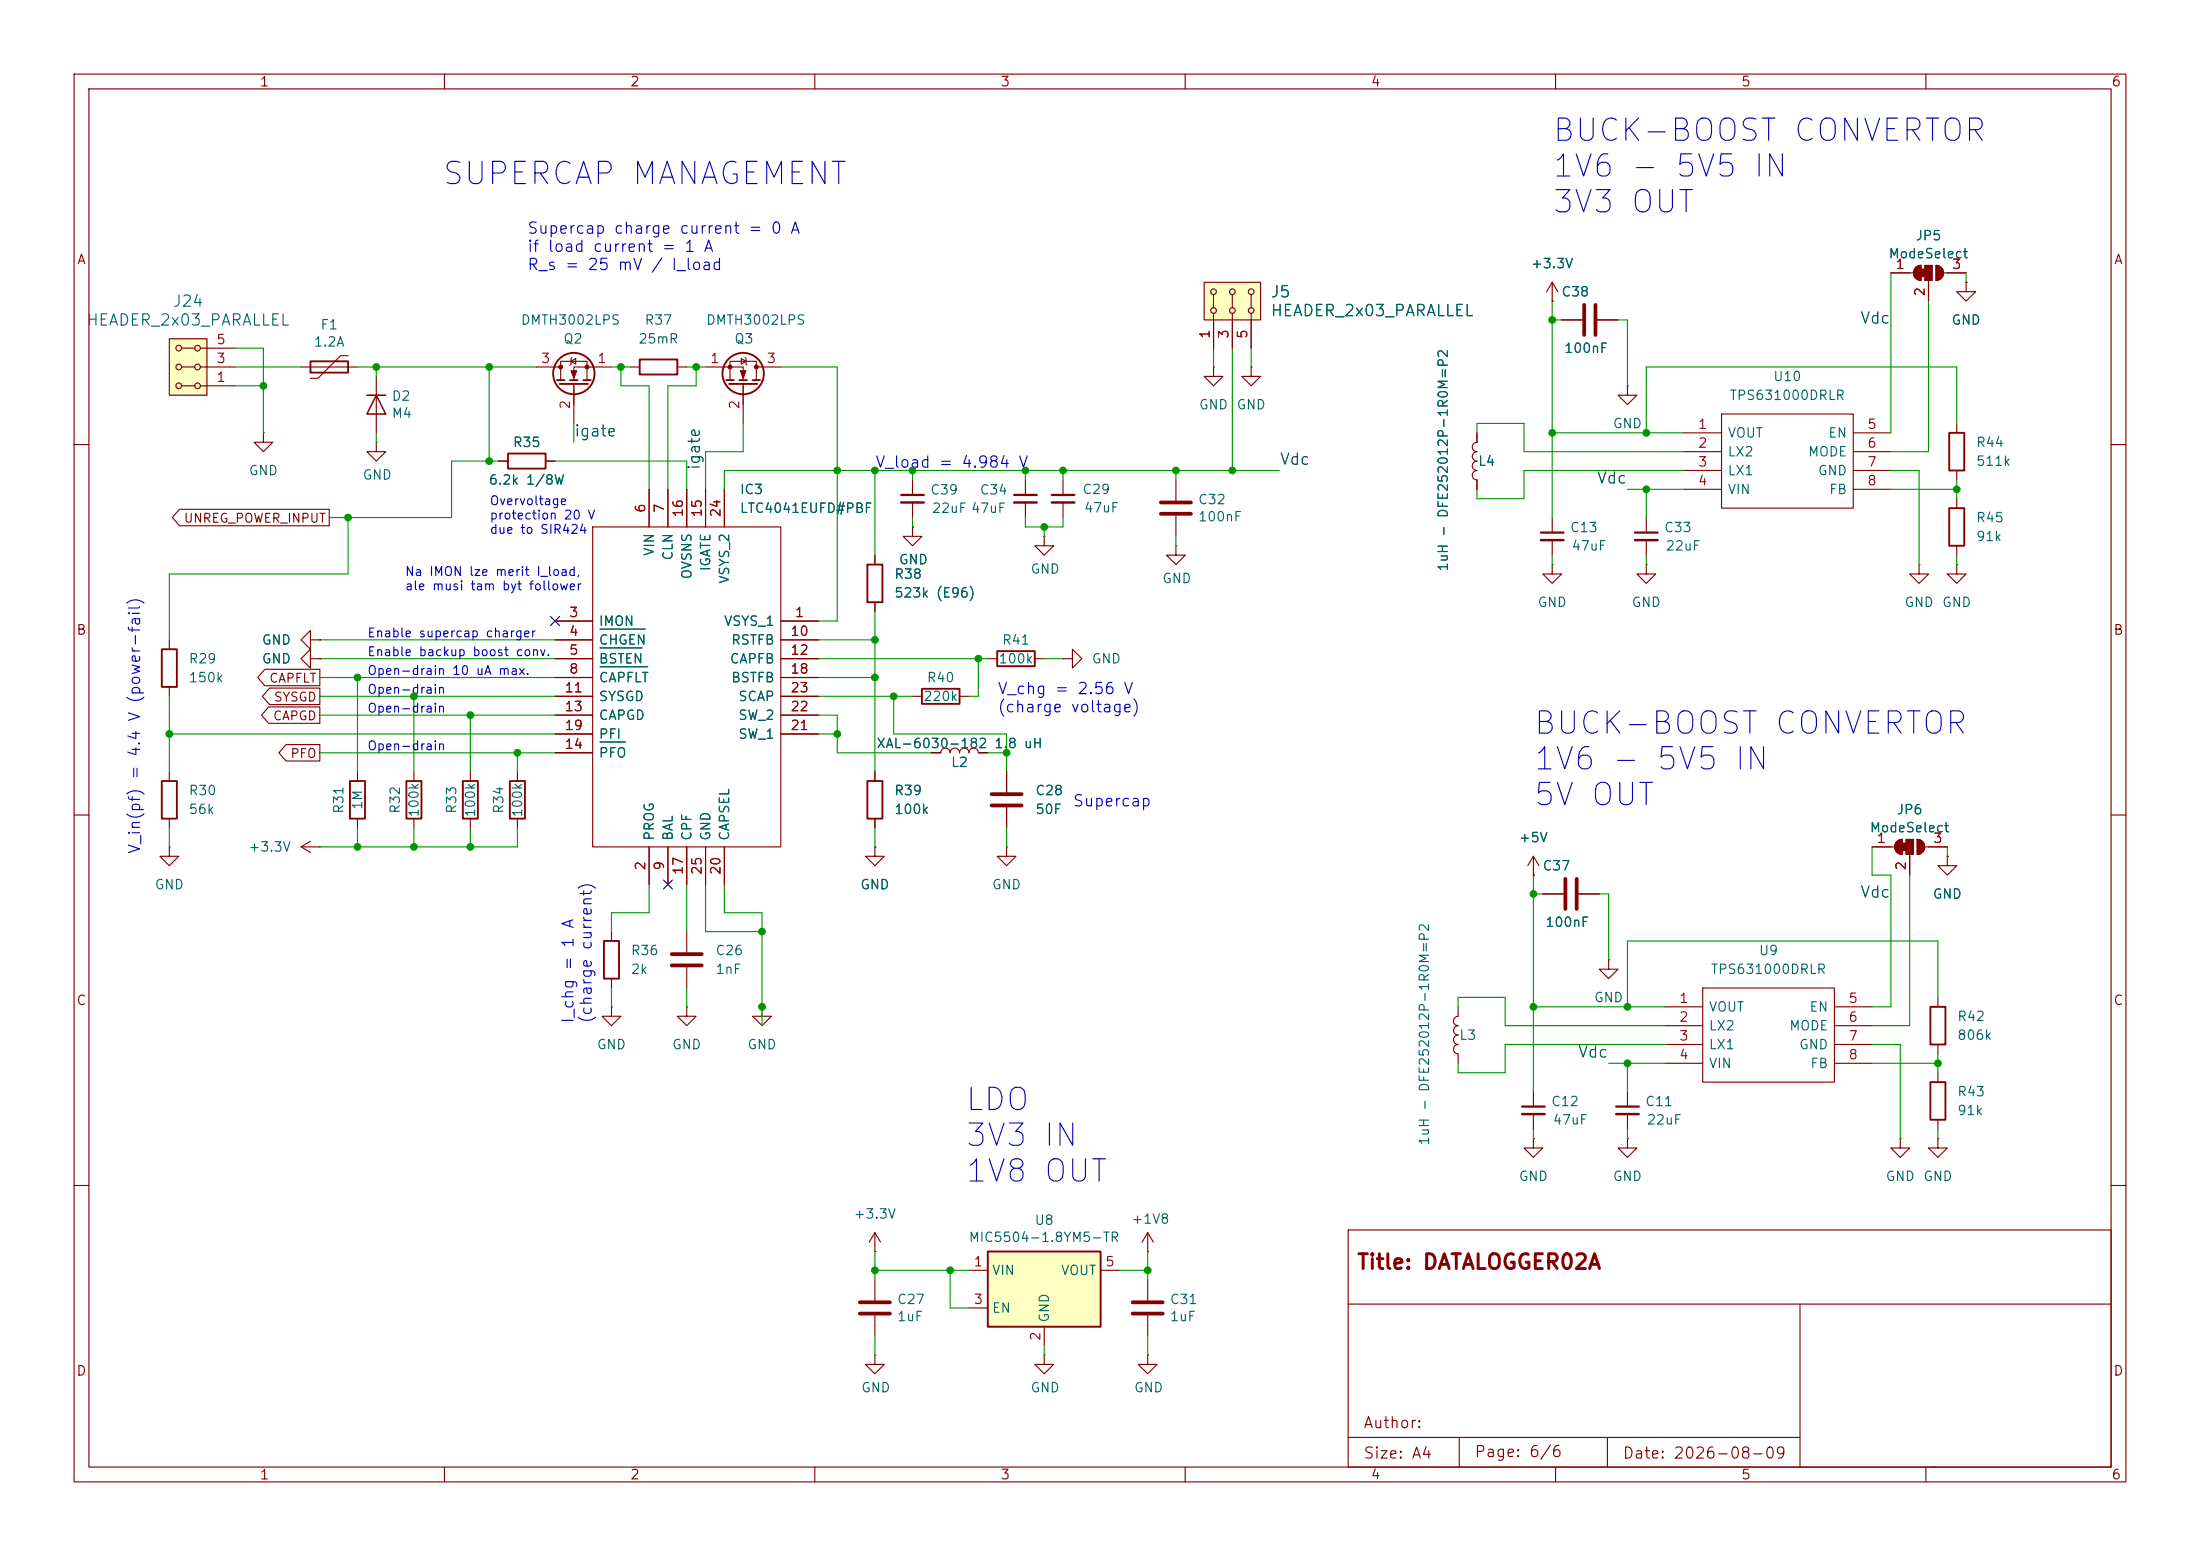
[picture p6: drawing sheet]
<svg xmlns="http://www.w3.org/2000/svg" width="297mm" height="210mm" viewBox="0 0 297 210" stroke-linecap="round" stroke-linejoin="round" font-family="sans-serif">
<g fill="none" stroke="#840000" stroke-width=".15">
<path d="M10 10h277v190h-277zM12 12h273v186h-273zM60 10v2M110 10v2M160 10v2M210 10v2M260 10v2M255.3 36.8h3M258.6 36.1l.4-.2 .3-.1v2a1.02 1.02 0 0 1-.9-.6 1.02 1.02 0 0 1 .2-1.1zM260.3 37.8v2.8M261.4 35.8a1.02 1.02 0 0 1 1 1 1.02 1.02 0 0 1-1 1zM262.4 36.8h3"/>
<path d="M265.4 38.1v1.3h1.3l-1.3 1.2-1.2-1.2h1.2M265.4 38.1h.1M163.8 49.5v1.3h1.3l-1.3 1.3-1.2-1.3h1.2M163.8 49.5h.1M168.9 49.5v1.3h1.3l-1.3 1.3-1.3-1.3h1.3M168.9 49.5h.1M227.3 58.4h5.1M232.4 55.9h17.8v12.7h-17.8zM250.2 58.4h5.1M264.2 57.2v1.2M10 60h2M118.1 74.9v1.3"/>
<path d="M123.2 71.1v1.3h1.3l-1.3 1.3-1.3-1.3h1.3M123.2 71.1h.1M123.2 64.8v2M123.2 67.8v2.1M141 72.4v1.3h1.2l-1.2 1.2-1.3-1.2h1.3M141 72.4h.1M158.7 73.7v1.2h1.3l-1.3 1.3-1.2-1.3h1.2M158.7 73.7h.1M158.7 64.8v2.8M158.7 69.6v2.8M222.2 69.9v2M222.2 72.9v2"/>
<path d="M227.3 61h5.1M227.3 63.5h5.1M227.3 66h5.1M250.2 61h5.1M250.2 63.5h5.1M250.2 66h5.1M259.1 76.2v1.3h1.2l-1.2 1.2-1.3-1.2h1.3M259.1 76.2h.1M264.2 76.2v1.3h1.2l-1.2 1.2-1.3-1.2h1.3M264.2 76.2h.1M264.2 63.5v1.3M264.2 67.3v1.3"/>
<path d="M264.2 73.7v1.2M285 60h2M118.1 81.3v1.3M133.3 88.9h1.3M139.7 88.9h1.3M143.5 88.9h1.3v-1.3l1.2 1.3-1.2 1.3v-1.3M143.5 88.9h.1M10 110h2M207 118.1h.1M207 115.6v2.5M207 115.6l-.8 1.2M207 115.6l.8 1.2"/>
<path d="M252.7 114.3h3.1M256.1 113.6l.3-.3h.4v2a1.02 1.02 0 0 1-.9-.6 1.02 1.02 0 0 1 .2-1.1zM257.8 115.3v2.8M258.8 113.3a1.02 1.02 0 0 1 1 1 1.02 1.02 0 0 1-1 1zM259.8 114.3h3.1M262.9 115.6v1.2h1.3l-1.3 1.3-1.3-1.3h1.3M262.9 115.6h.1M285 110h2M208.3 120.7h2.8M213.1 120.7h2.8M217.2 129.5v1.3h1.2l-1.2 1.3-1.3-1.3h1.3M217.2 129.5h.1"/>
<path d="M224.8 135.9h5.1M224.8 138.4h5.1M229.9 133.4h17.7v12.7h-17.7zM247.6 135.9h5.1M247.6 138.4h5.1M261.6 134.6v1.3M207 153.7v1.2h1.3l-1.3 1.3-1.3-1.3h1.3M207 153.7h.1M207 147.3v2.1M207 150.4v2M219.7 153.7v1.2h1.3l-1.3 1.3-1.3-1.3h1.3M219.7 153.7h.1"/>
<path d="M219.7 147.3v2.1M219.7 150.4v2M224.8 141h5.1M224.8 143.5h5.1M247.6 141h5.1M247.6 143.5h5.1M256.5 153.7v1.2h1.3l-1.3 1.3-1.2-1.3h1.2M256.5 153.7h.1M261.6 153.7v1.2h1.3l-1.3 1.3-1.3-1.3h1.3M261.6 153.7h.1M261.6 141v1.2M261.6 144.8v1.3"/>
<path d="M261.6 151.1v1.3M10 160h2M182 166h103v32h-103zM182 176h103M243 176v22M285 160h2M60 198v2M110 198v2M160 198v2M182 194h61M197 194v4M210 198v2"/>
<path d="M217 194v4M260 198v2M261 198h.1"/>
</g>
<path d="M121.7 66.8h3M220.7 71.9h3.1M205.5 149.4h3M218.2 149.4h3" fill="none" stroke="#840000" stroke-width=".3"/>
<path d="M121.7 67.8h3M220.7 72.9h3.1M205.5 150.4h3M218.2 150.4h3" fill="none" stroke="#840000" stroke-width=".33"/>
<path d="M263.1 58.4h2.1v5.1h-2.1zM117.1 76.2h2v5.1h-2zM263.1 68.6h2.1v5.1h-2.1zM134.6 87.9h5.1v2h-5.1zM260.6 135.9h2v5.1h-2zM260.6 146.1h2v5h-2z" fill="none" stroke="#840000" stroke-width=".25"/>
<path d="M156.7 67.8h4.1M156.7 69.3h4.1M211.3 118.6v4.1M212.9 118.6v4.1" fill="none" stroke="#840000" stroke-width=".51"/>
<g fill="#840000" stroke="#840000" stroke-width=".15">
<path d="M259.3 36.3h.5v1h-.5z"/>
<path d="M258.6 36.1l.4-.2 .3-.1v2a1.02 1.02 0 0 1-.9-.6 1.02 1.02 0 0 1 .2-1.1z"/>
<path d="M259.8 35.8h1.1v2h-1.1z"/>
<path d="M261.4 35.8a1.02 1.02 0 0 1 1 1 1.02 1.02 0 0 1-1 1z"/>
<path d="M256.8 113.8h.5v1h-.5z"/>
<path d="M256.1 113.6l.3-.3h.4v2a1.02 1.02 0 0 1-.9-.6 1.02 1.02 0 0 1 .2-1.1z"/>
<path d="M257.3 113.3h1v2h-1z"/>
<path d="M258.8 113.3a1.02 1.02 0 0 1 1 1 1.02 1.02 0 0 1-1 1z"/>
</g>
<path d="M162.6 38.1h7.6v5.1h-7.6z" fill="#ffffc2"/>
<g fill="none" stroke="#840000" stroke-width=".15">
<path d="M162.6 38.1h7.6v5.1h-7.6zM163.8 39.8v1.7M166.4 39.8v1.7M168.9 39.8v1.7M85.1 49.5h1.3M91.4 49.5h1.3M163.8 42.3v4.7M166.4 42.3v4.7M168.9 42.3v4.7"/>
<circle cx="163.8" cy="39.4" r=".38"/>
<circle cx="166.4" cy="39.4" r=".38"/>
<circle cx="168.9" cy="39.4" r=".38"/>
<circle cx="163.8" cy="41.9" r=".38"/>
<circle cx="166.4" cy="41.9" r=".38"/>
<circle cx="168.9" cy="41.9" r=".38"/>
</g>
<path d="M86.4 48.5h5v2h-5z" fill="none" stroke="#840000" stroke-width=".25"/>
<path d="M22.9 45.7h5v7.6h-5z" fill="#ffffc2"/>
<g fill="none" stroke="#840000" stroke-width=".15">
<path d="M209.5 38.1l-.7 1.3M209.5 38.1l.8 1.3M209.5 38.1v2.5M22.9 45.7h5v7.6h-5zM24.5 52.1h1.8M24.5 49.5h1.8M24.5 47h1.8M27.1 52.1h4.6M27.1 49.5h4.6M27.1 47h4.6M35.6 58.4v1.3h1.2l-1.2 1.3-1.3-1.3h1.3M35.6 58.4h.1"/>
<path d="M40.6 49.5h7.7M47 48h-1l-3.1 3.1h-1M50.8 59.7v1.3h1.3l-1.3 1.2-1.3-1.2h1.3M50.8 59.7h.1M50.8 50.8v7.6M72.4 49.5h3.3M75.7 51.3v-2.5h3.5v2.5M77.1 48.8l.6-.4v.7zM77.2 48.3l-.1 .1v.7l-.1 .2M77.5 51.8v5.4M82.5 49.5h-5v1.8M95.2 49.5h5.1v1.8"/>
<path d="M98.6 51.3v-2.5h3.5v2.5M100.1 48.4l.6 .4-.6 .3zM100.3 51.8v5.4M100.6 48.3l.1 .1v.7l.1 .2M102.1 49.5h3.3M199.4 58.4v1.3a.63 .63 0 0 0-.6 .6 .63 .63 0 0 0 .6 .7M209.5 40.6h.1M210.8 43.2h2.8M215.6 43.2h2.8M219.7 52.1v1.2h1.3l-1.3 1.3-1.3-1.3h1.3M219.7 52.1h.1M67.3 62.2h1.3"/>
<path d="M73.7 62.2h1.2M80 71.1h25.4v43.2h-25.4zM87.6 66v5.1M90.2 66v5.1M92.7 66v5.1M95.2 66v5.1M97.8 66v5.1M138.4 64.8v2M138.4 67.8v2.1M143.5 64.8v2M143.5 67.8v2.1M199.4 63.5a.63 .63 0 0 0-.6 .6 .63 .63 0 0 0 .6 .7v1.2"/>
<path d="M199.4 61a.64 .64 0 0 0-.6 .6 .64 .64 0 0 0 .6 .6 .63 .63 0 0 0-.6 .7 .63 .63 0 0 0 .6 .6M22.9 86.4v1.2M22.9 92.7v1.3M41.9 88.9v-1.3l-1.3 1.3 1.3 1.3v-1.3h1.3M41.9 86.4v-1.3l-1.3 1.3 1.3 1.2v-1.2h1.3M43.2 88.9h.1M43.2 86.4h.1M74.9 83.8h5.1M74.9 86.4h5.1M74.9 88.9h5.1M74.9 91.4h5.1M74.9 94h5.1"/>
<path d="M74.9 96.5h5.1M74.9 99.1h5.1M105.4 83.8h5.1M105.4 86.4h5.1M105.4 88.9h5.1M105.4 91.4h5.1M105.4 94h5.1M105.4 96.5h5.1M105.4 99.1h5.1M123.2 94h1.3M129.5 94h1.3M22.9 114.3v1.3h1.2l-1.2 1.2-1.3-1.2h1.3"/>
<path d="M22.9 114.3h.1M22.9 104.1v1.3M22.9 110.5v1.3M40.6 114.3l1.3 .8M40.6 114.3h2.6M41.9 113.5l-1.3 .8M43.2 114.3h.1M48.3 104.1v1.3M48.3 110.5v1.3M55.9 104.1v1.3M55.9 110.5v1.3M63.5 104.1v1.3"/>
<path d="M63.5 110.5v1.3M69.8 104.1v1.3M69.8 110.5v1.3M74.9 101.6h5.1M87.6 114.3v5.1M90.2 114.3v5.1M92.7 114.3v5.1M95.2 114.3v5.1M97.8 114.3v5.1M118.1 114.3v1.3h1.3l-1.3 1.2-1.3-1.2h1.3M118.1 114.3h.1M118.1 104.1v1.3"/>
<path d="M118.1 110.5v1.3M125.7 101.6h1.3a.64 .64 0 0 1 .6-.6 .64 .64 0 0 1 .7 .6 .64 .64 0 0 1 .6-.6 .64 .64 0 0 1 .6 .6 .64 .64 0 0 1 .7-.6 .64 .64 0 0 1 .6 .6 .64 .64 0 0 1 .6-.6 .64 .64 0 0 1 .7 .6h1.2M135.9 114.3v1.3h1.3l-1.3 1.2-1.3-1.2h1.3M135.9 114.3h.1M135.9 104.1v2.8M135.9 109v2.8M82.5 135.9v1.3h1.3l-1.3 1.2-1.2-1.2h1.2M82.5 135.9h.1M82.5 125.7v1.3M82.5 132.1v1.3M92.7 135.9v1.3h1.3l-1.3 1.2-1.3-1.2h1.3M92.7 135.9h.1"/>
<path d="M92.7 125.7v2.8M92.7 130.6v2.8M102.9 135.9v1.3h1.2l-1.2 1.2-1.3-1.2h1.3M102.9 135.9h.1M118.1 168.9h.1M118.1 166.4v2.5M118.1 172.7v2.8M118.1 177.5v2.8M118.1 166.4l-.8 1.2M118.1 166.4l.8 1.2M154.9 168.9h.1M154.9 166.4v2.5"/>
<path d="M154.9 172.7v2.8M154.9 177.5v2.8M154.9 166.4l-.7 1.2M154.9 166.4l.8 1.2M118.1 182.9v1.3h1.3l-1.3 1.2-1.3-1.2h1.3M118.1 182.9h.1M154.9 182.9v1.3h1.3l-1.3 1.2-1.2-1.2h1.2M154.9 182.9h.1"/>
<circle cx="24.1" cy="52.1" r=".38"/>
<circle cx="24.1" cy="49.5" r=".38"/>
<circle cx="24.1" cy="47" r=".38"/>
<circle cx="26.7" cy="47" r=".38"/>
<circle cx="26.7" cy="52.1" r=".38"/>
<circle cx="26.7" cy="49.5" r=".38"/>
</g>
<path d="M49.5 53.3h2.6M50.8 53.3l1.3 2.6h-2.6z" fill="none" stroke="#840000" stroke-width=".2"/>
<g fill="none" stroke="#840000" stroke-width=".25">
<path d="M41.9 48.8h5.1v1.5h-5.1zM75.2 51.3h1M75.6 51.8h3.8M77 51.3h1M78.7 51.3h1.1M98 51.3h1.1M98.4 51.8h3.8M99.8 51.3h1M101.6 51.3h1M68.6 61.2h5.1v2h-5.1zM21.8 87.6h2.1v5.1h-2.1zM124.5 93h5v2h-5z"/>
<path d="M21.8 105.4h2.1v5.1h-2.1zM47.2 105.4h2.1v5.1h-2.1zM54.9 105.4h2v5.1h-2zM62.5 105.4h2v5.1h-2zM68.8 105.4h2.1v5.1h-2.1zM117.1 105.4h2v5.1h-2zM81.5 127h2.1v5.1h-2.1z"/>
<circle cx="77.5" cy="50.4" r="2.79"/>
<circle cx="100.3" cy="50.4" r="2.79"/>
</g>
<path d="M81 84.9h6.1M81 87.5h5.7M81 90h6.5M81 100.2h3.4" fill="none" stroke="#006464" stroke-width=".15"/>
<path d="M213.9 41.1v4.1M215.4 41.1v4.1M133.9 107.2h4M133.9 108.7h4M90.7 128.8h4M90.7 130.3h4M116.1 175.8h4M116.1 177.3h4M152.9 175.8h4.1M152.9 177.3h4.1" fill="none" stroke="#840000" stroke-width=".51"/>
<g fill="#840000" stroke="#840000" stroke-width=".15">
<path d="M77.1 50h.8l-.4 1.1z"/>
<path d="M99.9 50h.8l-.4 1.1z"/>
<circle cx="75.7" cy="49.5" r=".25"/>
<circle cx="79.2" cy="49.5" r=".25"/>
<circle cx="102.1" cy="49.5" r=".25"/>
<circle cx="98.6" cy="49.5" r=".25"/>
</g>
<path d="M136.9 66.8h3.1M142 66.8h3" fill="none" stroke="#840000" stroke-width=".3"/>
<path d="M136.9 67.8h3.1M142 67.8h3" fill="none" stroke="#840000" stroke-width=".33"/>
<path d="M133.3 168.9h15.3v10.2h-15.3z" fill="#ffffc2"/>
<path d="M133.3 168.9h15.3v10.2h-15.3z" fill="none" stroke="#840000" stroke-width=".25"/>
<g fill="none" stroke="#840000" stroke-width=".15">
<path d="M255.3 36.8h2.5M260.3 38.1v2.5M262.9 36.8h2.5M265.4 38.1h.1M163.8 43.2v3.8M166.4 43.2v3.8M168.9 43.2v3.8M199.4 58.4v1.3M209.5 40.6h.1M210.8 43.2h2.8M215.6 43.2h2.8M24.2 68.7h20.2v2.3h-20.2l-.9-1.1z"/>
<path d="M67.3 62.2h1.3M73.7 62.2h1.2M87.6 66v5.1M90.2 66v5.1M92.7 66v5.1M95.2 66v5.1M97.8 66v5.1M118.1 74.9v1.3M123.2 71.1h.1M199.4 64.8v1.2M209.5 76.2v1.3h1.3l-1.3 1.2-1.2-1.2h1.2M209.5 76.2h.1"/>
<path d="M209.5 69.9v2M209.5 72.9v2M222.2 76.2v1.3h1.3l-1.3 1.2-1.2-1.2h1.2M222.2 76.2h.1M35.8 90.3h7.4v2.3h-7.4l-1-1.2zM36.3 95.4h6.9v2.2h-6.9l-1-1.1zM36.4 92.9h6.8v2.2h-6.8l-1-1.1zM43.2 86.4h.1M43.2 88.9h.1M74.9 83.8h5.1M74.9 86.4h5.1M74.9 88.9h5.1"/>
<path d="M74.9 91.4h5.1M74.9 94h5.1M74.9 96.5h5.1M74.9 99.1h5.1M105.4 83.8h5.1M105.4 86.4h5.1M105.4 88.9h5.1M105.4 91.4h5.1M105.4 94h5.1M105.4 96.5h5.1M105.4 99.1h5.1M118.1 81.3v1.3"/>
<path d="M38.6 100.5h4.6v2.2h-4.6l-.9-1.1zM74.9 101.6h5.1M87.6 114.3v5.1M90.2 114.3v5.1M92.7 114.3v5.1M95.2 114.3v5.1M97.8 114.3v5.1M118.1 114.3h.1M118.1 104.1v1.3M118.1 110.5v1.3M125.7 101.6h1.3M132.1 101.6h1.2"/>
<path d="M135.9 104.1v2.8M135.9 109v2.8M207 118.1h.1M252.7 114.3h2.6M257.8 115.6v2.5M260.3 114.3h2.6M262.9 115.6h.1M196.8 139.7a.64 .64 0 0 0-.6 .6 .64 .64 0 0 0 .6 .7 .63 .63 0 0 0-.6 .6 .63 .63 0 0 0 .6 .6v1.3M196.8 135.9v1.3a.64 .64 0 0 0-.6 .6 .64 .64 0 0 0 .6 .6 .63 .63 0 0 0-.6 .7 .63 .63 0 0 0 .6 .6M208.3 120.7h2.8M213.1 120.7h2.8M130.8 171.5h2.5"/>
<path d="M130.8 176.5h2.5M141 179.1v2.5M148.6 171.5h2.5M141 182.9v1.3h1.2l-1.2 1.2-1.3-1.2h1.3M141 182.9h.1"/>
</g>
<path d="M208 71.9h3.1" fill="none" stroke="#840000" stroke-width=".3"/>
<path d="M208 72.9h3.1" fill="none" stroke="#840000" stroke-width=".33"/>
<g fill="none" stroke="#009600" stroke-width=".15">
<path d="M255.3 36.8v21.6M265.4 36.8v1.3M31.7 49.5h8.9M31.7 52.1h3.9M31.7 47h3.9v11.4M48.3 49.5h24.1M50.8 49.5v1.3M50.8 58.4v1.3M66 49.5v12.7M77.5 57.2v2.5M82.5 49.5h2.6M83.8 49.5v2.6h3.8v13.9"/>
<path d="M92.7 49.5h2.5M94 49.5v2.6h-3.8v13.9M100.3 57.2v3.8h-5.1v5M105.4 49.5h7.6v34.3h-2.5M163.8 47v2.5M166.4 47v16.5M168.9 47v2.5M199.4 58.4v-1.2h6.3v3.8h21.6M209.5 58.4h17.8M209.5 40.6v29.3M209.5 43.2h1.3M218.4 43.2h1.3v8.9"/>
<path d="M260.3 40.6v20.4h-5M264.2 57.2v-7.7h-42v8.9M47 69.9v7.6h-24.1v8.9M67.3 62.2h-6.3v7.7h-16.6M74.9 62.2h17.8v3.8M118.1 63.5v11.4M123.2 63.5v1.3M123.2 69.9v1.2M138.4 69.9v1.2h5.1v-1.2M138.4 63.5v1.3M141 71.1v1.3M143.5 63.5v1.3"/>
<path d="M158.7 63.5v1.3M158.7 72.4v1.3M172.7 63.5h-74.9v2.5M209.5 74.9v1.3M219.7 66h7.6M222.2 66v3.9M222.2 74.9v1.3M227.3 63.5h-21.6v3.8h-6.3v-1.3M255.3 63.5h3.8v12.7M255.3 66h8.9M264.2 64.8v2.5M264.2 74.9v1.3"/>
<path d="M22.9 94v10.1M22.9 99.1h52M43.2 96.5h31.7M43.2 94h31.7M43.2 91.4h31.7M43.2 86.4h31.7M43.2 88.9h31.7M48.3 91.4v12.7M55.9 94v10.1M63.5 96.5v7.6M110.5 96.5h2.5v5.1h12.7M110.5 94h12.7"/>
<path d="M110.5 91.4h7.6M110.5 99.1h2.5M110.5 86.4h7.6M110.5 88.9h22.8M118.1 82.6v21.5M120.6 94v5.1h15.3v5M132.1 88.9v5.1h-1.3M141 88.9h2.5M22.9 111.8v2.5M43.2 101.6h31.7M48.3 111.8v2.5M55.9 111.8v2.5"/>
<path d="M63.5 111.8v2.5M69.8 111.8v2.5h-26.6M69.8 101.6v2.5M87.6 119.4v3.8h-5.1v2.5M92.7 119.4v6.3M95.2 119.4v6.3h7.7M97.8 119.4v3.8h5.1v15.2M118.1 111.8v2.5M133.3 101.6h2.6M135.9 111.8v2.5M207 118.1v29.2M252.7 114.3v3.8h2.6v17.8h-2.6"/>
<path d="M257.8 118.1v20.3h-5.1M262.9 114.3v1.3M82.5 133.4v2.5M92.7 133.4v2.5M196.8 135.9v-1.3h6.4v3.8h21.6M207 135.9h17.8M207 120.7h1.3M215.9 120.7h1.3v8.8M261.6 134.6v-7.6h-41.9v8.9M207 152.4v1.3M217.2 143.5h7.6M219.7 143.5v3.8"/>
<path d="M219.7 152.4v1.3M224.8 141h-21.6v3.8h-6.4v-1.3M252.7 141h3.8v12.7M252.7 143.5h8.9M261.6 142.2v2.6M261.6 152.4v1.3M118.1 168.9v3.8M118.1 171.5h12.7M128.3 171.5v5h2.5M151.1 171.5h3.8M154.9 168.9v3.8M118.1 180.3v2.6"/>
<path d="M141 181.6v1.3M154.9 180.3v2.6"/>
</g>
<path d="M74.3 83.2l1.2 1.2M75.5 83.2l-1.2 1.2M89.6 118.8l1.2 1.2M90.8 118.8l-1.2 1.2" fill="none" stroke="#000084" stroke-width=".15"/>
<path d="M81 84.9h6.1M81 87.5h5.7M81 90h6.5M81 100.2h3.4" fill="none" stroke="#006464" stroke-width=".15"/>
<g fill="#009600" stroke="#009600" stroke-width=".14">
<circle cx="222.2" cy="66" r=".46"/>
<circle cx="209.5" cy="58.4" r=".46"/>
<circle cx="222.2" cy="58.4" r=".46"/>
<circle cx="207" cy="135.9" r=".46"/>
<circle cx="128.3" cy="171.5" r=".46"/>
<circle cx="118.1" cy="171.5" r=".46"/>
<circle cx="154.9" cy="171.5" r=".46"/>
<circle cx="138.4" cy="63.5" r=".46"/>
<circle cx="143.5" cy="63.5" r=".46"/>
<circle cx="166.4" cy="63.5" r=".46"/>
<circle cx="158.7" cy="63.5" r=".46"/>
<circle cx="141" cy="71.1" r=".46"/>
<circle cx="261.6" cy="143.5" r=".46"/>
<circle cx="209.5" cy="43.2" r=".46"/>
<circle cx="264.2" cy="66" r=".46"/>
<circle cx="219.7" cy="143.5" r=".46"/>
<circle cx="219.7" cy="135.9" r=".46"/>
<circle cx="207" cy="120.7" r=".46"/>
<circle cx="118.1" cy="63.5" r=".46"/>
<circle cx="118.1" cy="86.4" r=".46"/>
<circle cx="132.1" cy="88.9" r=".46"/>
<circle cx="120.6" cy="94" r=".46"/>
<circle cx="118.1" cy="91.4" r=".46"/>
<circle cx="135.9" cy="101.6" r=".46"/>
<circle cx="22.9" cy="99.1" r=".46"/>
<circle cx="55.9" cy="114.3" r=".46"/>
<circle cx="55.9" cy="94" r=".46"/>
<circle cx="48.3" cy="91.4" r=".46"/>
<circle cx="48.3" cy="114.3" r=".46"/>
<circle cx="63.5" cy="96.5" r=".46"/>
<circle cx="66" cy="49.5" r=".46"/>
<circle cx="94" cy="49.5" r=".46"/>
<circle cx="113" cy="63.5" r=".46"/>
<circle cx="123.2" cy="63.5" r=".46"/>
<circle cx="83.8" cy="49.5" r=".46"/>
<circle cx="63.5" cy="114.3" r=".46"/>
<circle cx="102.9" cy="125.7" r=".46"/>
<circle cx="113" cy="99.1" r=".46"/>
<circle cx="69.8" cy="101.6" r=".46"/>
<circle cx="102.9" cy="135.9" r=".46"/>
<circle cx="47" cy="69.9" r=".46"/>
<circle cx="50.8" cy="49.5" r=".46"/>
<circle cx="66" cy="62.2" r=".46"/>
<circle cx="35.6" cy="52.1" r=".46"/>
</g>
<g font-size="3" fill="#0000c2">
<text x="209.4" y="19.8">BUCK-BOOST CONVERTOR</text>
<text x="59.5" y="25.7">SUPERCAP MANAGEMENT</text>
<text x="209.4" y="24.7">1V6 - 5V5 IN</text>
<text x="209.4" y="29.5">3V3 OUT</text>
<text x="206.8" y="99.9">BUCK-BOOST CONVERTOR</text>
<text x="206.8" y="104.7">1V6 - 5V5 IN</text>
<text x="206.8" y="109.5">5V OUT</text>
<text x="130.1" y="150.7">LDO</text>
<text x="130.1" y="155.5">3V3 IN</text>
<text x="130.1" y="160.3">1V8 OUT</text>
</g>
<text font-size="2" fill="#840000" x="183.1" y="171.8">Title: DATALOGGER02A</text>
<g font-size="1.5" fill="#0000c2">
<text x="71.1" y="31.9">Supercap charge current = 0 A</text>
<text x="71.1" y="34.4">if load current = 1 A</text>
<text x="71.1" y="36.8">R_s = 25 mV / I_load</text>
<text x="118.1" y="63.5">V_load = 4.984 V</text>
<text x="134.6" y="94.1">V_chg = 2.56 V</text>
<text x="134.6" y="96.5">(charge voltage)</text>
<text x="144.7" y="109.2">Supercap</text>
<text x="19.3" y="115.4" transform="rotate(-90 19.3 115.4)">V_in(pf) = 4.4 V (power-fail)</text>
<text x="77.8" y="138.2" transform="rotate(-90 77.8 138.2)">I_chg = 1 A</text>
<text x="80.3" y="138.2" transform="rotate(-90 80.3 138.2)">(charge current)</text>
</g>
<g font-size="1.5" fill="#006464">
<text x="23.2" y="41.8">J24</text>
<text x="171.4" y="40.5">J5</text>
<text x="11.6" y="44.3">HEADER_2x03_PARALLEL</text>
<text x="171.4" y="43.1">HEADER_2x03_PARALLEL</text>
</g>
<g font-size="1.5" fill="#0f0f0f">
<text x="251" y="44.1">Vdc</text>
<text x="77.4" y="59.3">igate</text>
<text x="94.9" y="63.6" transform="rotate(-90 94.9 63.6)">igate</text>
<text x="172.7" y="63.1">Vdc</text>
<text x="215.5" y="65.7">Vdc</text>
<text x="251" y="121.5">Vdc</text>
<text x="212.9" y="143.1">Vdc</text>
</g>
<g font-size="1.5" fill="#840000">
<text x="184" y="193.1">Author:</text>
<text x="184" y="197.2">Size: A4</text>
<text x="199" y="197">Page: 6/6</text>
<text x="219" y="197.2">Date: 2026-08-09</text>
</g>
<g font-size="1.3" fill="#840000">
<text x="35" y="12">1</text>
<text x="85" y="12">2</text>
<text x="135" y="12">3</text>
<text x="185" y="12">4</text>
<text x="235" y="12">5</text>
<text x="285" y="12">6</text>
<text x="10.3" y="36">A</text>
<text x="285.3" y="36">A</text>
<text x="10.2" y="86">B</text>
<text x="285.2" y="86">B</text>
<text x="10.2" y="136">C</text>
<text x="285.2" y="136">C</text>
<text x="10.2" y="186">D</text>
<text x="285.2" y="186">D</text>
<text x="35" y="200">1</text>
<text x="85" y="200">2</text>
<text x="135" y="200">3</text>
<text x="185" y="200">4</text>
<text x="235" y="200">5</text>
<text x="285" y="200">6</text>
</g>
<g font-size="1.3" fill="#006464">
<text x="254.9" y="35.2">ModeSelect</text>
<text x="258.5" y="32.8">JP5</text>
<text x="206.6" y="36.5">+3.3V</text>
<text x="210.7" y="40.3">C38</text>
<text x="42.3" y="47.1">1.2A</text>
<text x="43.2" y="44.8">F1</text>
<text x="70.2" y="44.1">DMTH3002LPS</text>
<text x="76" y="46.7">Q2</text>
<text x="86.1" y="46.7">25mR</text>
<text x="86.9" y="44.1">R37</text>
<text x="95.2" y="44.1">DMTH3002LPS</text>
<text x="99" y="46.7">Q3</text>
<text x="211.1" y="48">100nF</text>
<text x="263.4" y="44.1">GND</text>
<text x="239.3" y="51.8">U10</text>
<text x="52.8" y="54.4">D2</text>
<text x="52.8" y="56.7">M4</text>
<text x="161.8" y="55.6">GND</text>
<text x="166.8" y="55.6">GND</text>
<text x="217.6" y="58.1">GND</text>
<text x="233.1" y="59.4">VOUT</text>
<text x="233.4" y="54.3">TPS631000DRLR</text>
<text x="246.7" y="59.4">EN</text>
<text x="33.5" y="64.5">GND</text>
<text x="48.9" y="65">GND</text>
<text x="65.9" y="65.7">6.2k 1/8W</text>
<text x="69.1" y="60.7">R35</text>
<text x="199.5" y="63.2">L4</text>
<text x="233.1" y="61.9">LX2</text>
<text x="233.1" y="64.5">LX1</text>
<text x="244" y="61.9">MODE</text>
<text x="245.3" y="64.5">GND</text>
<text x="266.7" y="60.7">R44</text>
<text x="266.7" y="63.2">511k</text>
<text x="99.8" y="67">IC3</text>
<text x="99.8" y="69.5">LTC4041EUFD#PBF</text>
<text x="125.5" y="67.1">C39</text>
<text x="125.7" y="69.5">22uF 47uF</text>
<text x="132.2" y="67.1">C34</text>
<text x="146" y="67">C29</text>
<text x="146.3" y="69.5">47uF</text>
<text x="161.7" y="68.4">C32</text>
<text x="161.7" y="70.7">100nF</text>
<text x="233.1" y="67">VIN</text>
<text x="246.8" y="67">FB</text>
<text x="266.7" y="70.8">R45</text>
<text x="88.6" y="75.1" transform="rotate(-90 88.6 75.1)">VIN</text>
<text x="91.1" y="75.7" transform="rotate(-90 91.1 75.7)">CLN</text>
<text x="96.2" y="77.2" transform="rotate(-90 96.2 77.2)">IGATE</text>
<text x="121.3" y="76.5">GND</text>
<text x="139" y="77.7">GND</text>
<text x="195.8" y="77.2" transform="rotate(-90 195.8 77.2)">1uH - DFE252012P-1R0M=P2</text>
<text x="211.9" y="72.1">C13</text>
<text x="212.1" y="74.6">47uF</text>
<text x="224.6" y="72.1">C33</text>
<text x="224.8" y="74.6">22uF</text>
<text x="266.7" y="73.4">91k</text>
<text x="93.7" y="78.3" transform="rotate(-90 93.7 78.3)">OVSNS</text>
<text x="98.8" y="78.9" transform="rotate(-90 98.8 78.9)">VSYS_2</text>
<text x="120.6" y="78.4">R38</text>
<text x="120.6" y="81">523k (E96)</text>
<text x="156.8" y="79">GND</text>
<text x="207.5" y="82.2">GND</text>
<text x="220.2" y="82.2">GND</text>
<text x="257" y="82.2">GND</text>
<text x="262.1" y="82.2">GND</text>
<text x="25.4" y="89.9">R29</text>
<text x="35.3" y="89.9">GND</text>
<text x="35.3" y="87.3">GND</text>
<text x="80.7" y="84.8">IMON</text>
<text x="80.7" y="87.3">CHGEN</text>
<text x="80.7" y="89.9">BSTEN</text>
<text x="97.6" y="84.8">VSYS_1</text>
<text x="98.4" y="89.9">CAPFB</text>
<text x="98.6" y="87.3">RSTFB</text>
<text x="134.7" y="89.9">100k</text>
<text x="135.2" y="87.3">R41</text>
<text x="147.3" y="89.9">GND</text>
<text x="25.4" y="92.4">150k</text>
<text x="80.7" y="92.4">CAPFLT</text>
<text x="80.7" y="94.9">SYSGD</text>
<text x="98.6" y="92.4">BSTFB</text>
<text x="99.6" y="94.9">SCAP</text>
<text x="124.5" y="94.9">220k</text>
<text x="125" y="92.4">R40</text>
<text x="80.7" y="97.5">CAPGD</text>
<text x="80.7" y="100">PFI</text>
<text x="99.6" y="100">SW_1</text>
<text x="99.6" y="97.5">SW_2</text>
<text x="118.2" y="101.3">XAL-6030-182 1.8 uH</text>
<text x="25.4" y="107.6">R30</text>
<text x="80.7" y="102.6">PFO</text>
<text x="120.6" y="107.6">R39</text>
<text x="128.3" y="103.8">L2</text>
<text x="139.7" y="107.6">C28</text>
<text x="25.4" y="110.2">56k</text>
<text x="46.7" y="109.9" transform="rotate(-90 46.7 109.9)">R31</text>
<text x="49.2" y="109.4" transform="rotate(-90 49.2 109.4)">1M</text>
<text x="54.3" y="109.9" transform="rotate(-90 54.3 109.9)">R32</text>
<text x="56.8" y="110.4" transform="rotate(-90 56.8 110.4)">100k</text>
<text x="61.9" y="109.9" transform="rotate(-90 61.9 109.9)">R33</text>
<text x="64.5" y="110.4" transform="rotate(-90 64.5 110.4)">100k</text>
<text x="68.3" y="109.9" transform="rotate(-90 68.3 109.9)">R34</text>
<text x="70.8" y="110.4" transform="rotate(-90 70.8 110.4)">100k</text>
<text x="88.6" y="113.6" transform="rotate(-90 88.6 113.6)">PROG</text>
<text x="91.1" y="113.6" transform="rotate(-90 91.1 113.6)">BAL</text>
<text x="93.7" y="113.6" transform="rotate(-90 93.7 113.6)">CPF</text>
<text x="96.2" y="113.6" transform="rotate(-90 96.2 113.6)">GND</text>
<text x="98.8" y="113.6" transform="rotate(-90 98.8 113.6)">CAPSEL</text>
<text x="120.6" y="110.2">100k</text>
<text x="139.7" y="110.2">50F</text>
<text x="204.9" y="114">+5V</text>
<text x="252.3" y="112.7">ModeSelect</text>
<text x="256" y="110.2">JP6</text>
<text x="33.4" y="115.3">+3.3V</text>
<text x="208.2" y="117.8">C37</text>
<text x="20.8" y="120.3">GND</text>
<text x="116" y="120.3">GND</text>
<text x="133.8" y="120.3">GND</text>
<text x="208.5" y="125.4">100nF</text>
<text x="260.8" y="121.6">GND</text>
<text x="85.1" y="129.2">R36</text>
<text x="85.1" y="131.8">2k</text>
<text x="96.5" y="129.2">C26</text>
<text x="96.5" y="131.8">1nF</text>
<text x="230.9" y="131.8">TPS631000DRLR</text>
<text x="237.4" y="129.2">U9</text>
<text x="215.1" y="135.6">GND</text>
<text x="230.6" y="136.9">VOUT</text>
<text x="244.2" y="136.9">EN</text>
<text x="80.5" y="141.9">GND</text>
<text x="90.6" y="141.9">GND</text>
<text x="100.8" y="141.9">GND</text>
<text x="196.9" y="140.7">L3</text>
<text x="230.6" y="139.4">LX2</text>
<text x="230.6" y="141.9">LX1</text>
<text x="241.5" y="139.4">MODE</text>
<text x="242.8" y="141.9">GND</text>
<text x="264.1" y="138.1">R42</text>
<text x="264.1" y="140.7">806k</text>
<text x="209.3" y="149.6">C12</text>
<text x="222" y="149.6">C11</text>
<text x="230.6" y="144.5">VIN</text>
<text x="244.3" y="144.5">FB</text>
<text x="264.1" y="148.3">R43</text>
<text x="193.2" y="154.7" transform="rotate(-90 193.2 154.7)">1uH - DFE252012P-1R0M=P2</text>
<text x="209.5" y="152.1">47uF</text>
<text x="222.2" y="152.1">22uF</text>
<text x="264.1" y="150.8">91k</text>
<text x="204.9" y="159.7">GND</text>
<text x="217.6" y="159.7">GND</text>
<text x="254.5" y="159.7">GND</text>
<text x="259.6" y="159.7">GND</text>
<text x="115.1" y="164.8">+3.3V</text>
<text x="130.7" y="167.9">MIC5504-1.8YM5-TR</text>
<text x="139.6" y="165.6">U8</text>
<text x="152.7" y="165.5">+1V8</text>
<text x="133.8" y="172.4">VIN</text>
<text x="143.1" y="172.4">VOUT</text>
<text x="121" y="176.3">C27</text>
<text x="121" y="178.6">1uF</text>
<text x="133.8" y="177.5">EN</text>
<text x="141.9" y="178.6" transform="rotate(-90 141.9 178.6)">GND</text>
<text x="157.8" y="176.3">C31</text>
<text x="157.8" y="178.6">1uF</text>
<text x="116.2" y="188.2">GND</text>
<text x="139" y="188.2">GND</text>
<text x="153" y="188.2">GND</text>
</g>
<g font-size="1.3" fill="#a90000">
<text x="255.8" y="36.6">1</text>
<text x="260.1" y="40.1" transform="rotate(-90 260.1 40.1)">2</text>
<text x="263.4" y="36.6">3</text>
<text x="29.1" y="46.8">5</text>
<text x="163.6" y="45.8" transform="rotate(-90 163.6 45.8)">1</text>
<text x="166.2" y="45.8" transform="rotate(-90 166.2 45.8)">3</text>
<text x="168.7" y="45.8" transform="rotate(-90 168.7 45.8)">5</text>
<text x="29.1" y="51.9">1</text>
<text x="29.1" y="49.3">3</text>
<text x="72.9" y="49.3">3</text>
<text x="80.5" y="49.3">1</text>
<text x="95.8" y="49.3">1</text>
<text x="103.4" y="49.3">3</text>
<text x="77.3" y="55.3" transform="rotate(-90 77.3 55.3)">2</text>
<text x="100.1" y="55.3" transform="rotate(-90 100.1 55.3)">2</text>
<text x="229.1" y="58.2">1</text>
<text x="252" y="58.2">5</text>
<text x="229.1" y="60.7">2</text>
<text x="229.1" y="63.3">3</text>
<text x="229.1" y="65.8">4</text>
<text x="252" y="60.7">6</text>
<text x="252" y="63.3">7</text>
<text x="252" y="65.8">8</text>
<text x="87.4" y="69.3" transform="rotate(-90 87.4 69.3)">6</text>
<text x="90" y="69.3" transform="rotate(-90 90 69.3)">7</text>
<text x="92.5" y="69.9" transform="rotate(-90 92.5 69.9)">16</text>
<text x="95" y="69.9" transform="rotate(-90 95 69.9)">15</text>
<text x="97.6" y="69.9" transform="rotate(-90 97.6 69.9)">24</text>
<text x="76.7" y="83.6">3</text>
<text x="107.2" y="83.6">1</text>
<text x="76.7" y="86.1">4</text>
<text x="76.7" y="88.7">5</text>
<text x="106.6" y="86.1">10</text>
<text x="106.6" y="88.7">12</text>
<text x="76.1" y="93.8">11</text>
<text x="76.7" y="91.2">8</text>
<text x="106.6" y="91.2">18</text>
<text x="106.6" y="93.8">23</text>
<text x="76.1" y="96.3">13</text>
<text x="76.1" y="101.4">14</text>
<text x="76.1" y="98.8">19</text>
<text x="106.6" y="98.8">21</text>
<text x="106.6" y="96.3">22</text>
<text x="87.4" y="117.6" transform="rotate(-90 87.4 117.6)">2</text>
<text x="90" y="117.6" transform="rotate(-90 90 117.6)">9</text>
<text x="92.5" y="118.2" transform="rotate(-90 92.5 118.2)">17</text>
<text x="95" y="118.2" transform="rotate(-90 95 118.2)">25</text>
<text x="97.6" y="118.2" transform="rotate(-90 97.6 118.2)">20</text>
<text x="253.3" y="114.1">1</text>
<text x="257.6" y="117.6" transform="rotate(-90 257.6 117.6)">2</text>
<text x="260.9" y="114.1">3</text>
<text x="226.6" y="135.7">1</text>
<text x="249.5" y="135.7">5</text>
<text x="226.6" y="138.2">2</text>
<text x="226.6" y="140.8">3</text>
<text x="226.6" y="143.3">4</text>
<text x="249.5" y="138.2">6</text>
<text x="249.5" y="140.8">7</text>
<text x="249.5" y="143.3">8</text>
<text x="131.3" y="171.2">1</text>
<text x="149.1" y="171.2">5</text>
<text x="131.3" y="176.3">3</text>
<text x="140.8" y="181.1" transform="rotate(-90 140.8 181.1)">2</text>
</g>
<g font-size="1.2" fill="#840000">
<text x="24.7" y="70.8">UNREG_POWER_INPUT</text>
<text x="36.3" y="92.4">CAPFLT</text>
<text x="36.9" y="95">SYSGD</text>
<text x="36.8" y="97.5">CAPGD</text>
<text x="39.1" y="102.6">PFO</text>
</g>
<g font-size="1.2" fill="#0000c2">
<text x="66" y="68.5">Overvoltage</text>
<text x="66" y="70.4">protection 20 V</text>
<text x="66" y="72.3">due to SIR424</text>
<text x="54.6" y="78">Na IMON lze merit I_load,</text>
<text x="54.6" y="80">ale musi tam byt follower</text>
<text x="49.5" y="88.9">Enable backup boost conv.</text>
<text x="49.5" y="86.3">Enable supercap charger</text>
<text x="49.5" y="93.9">Open-drain</text>
<text x="49.5" y="91.4">Open-drain 10 uA max.</text>
<text x="49.5" y="96.5">Open-drain</text>
<text x="49.5" y="101.6">Open-drain</text>
</g>
</svg>
